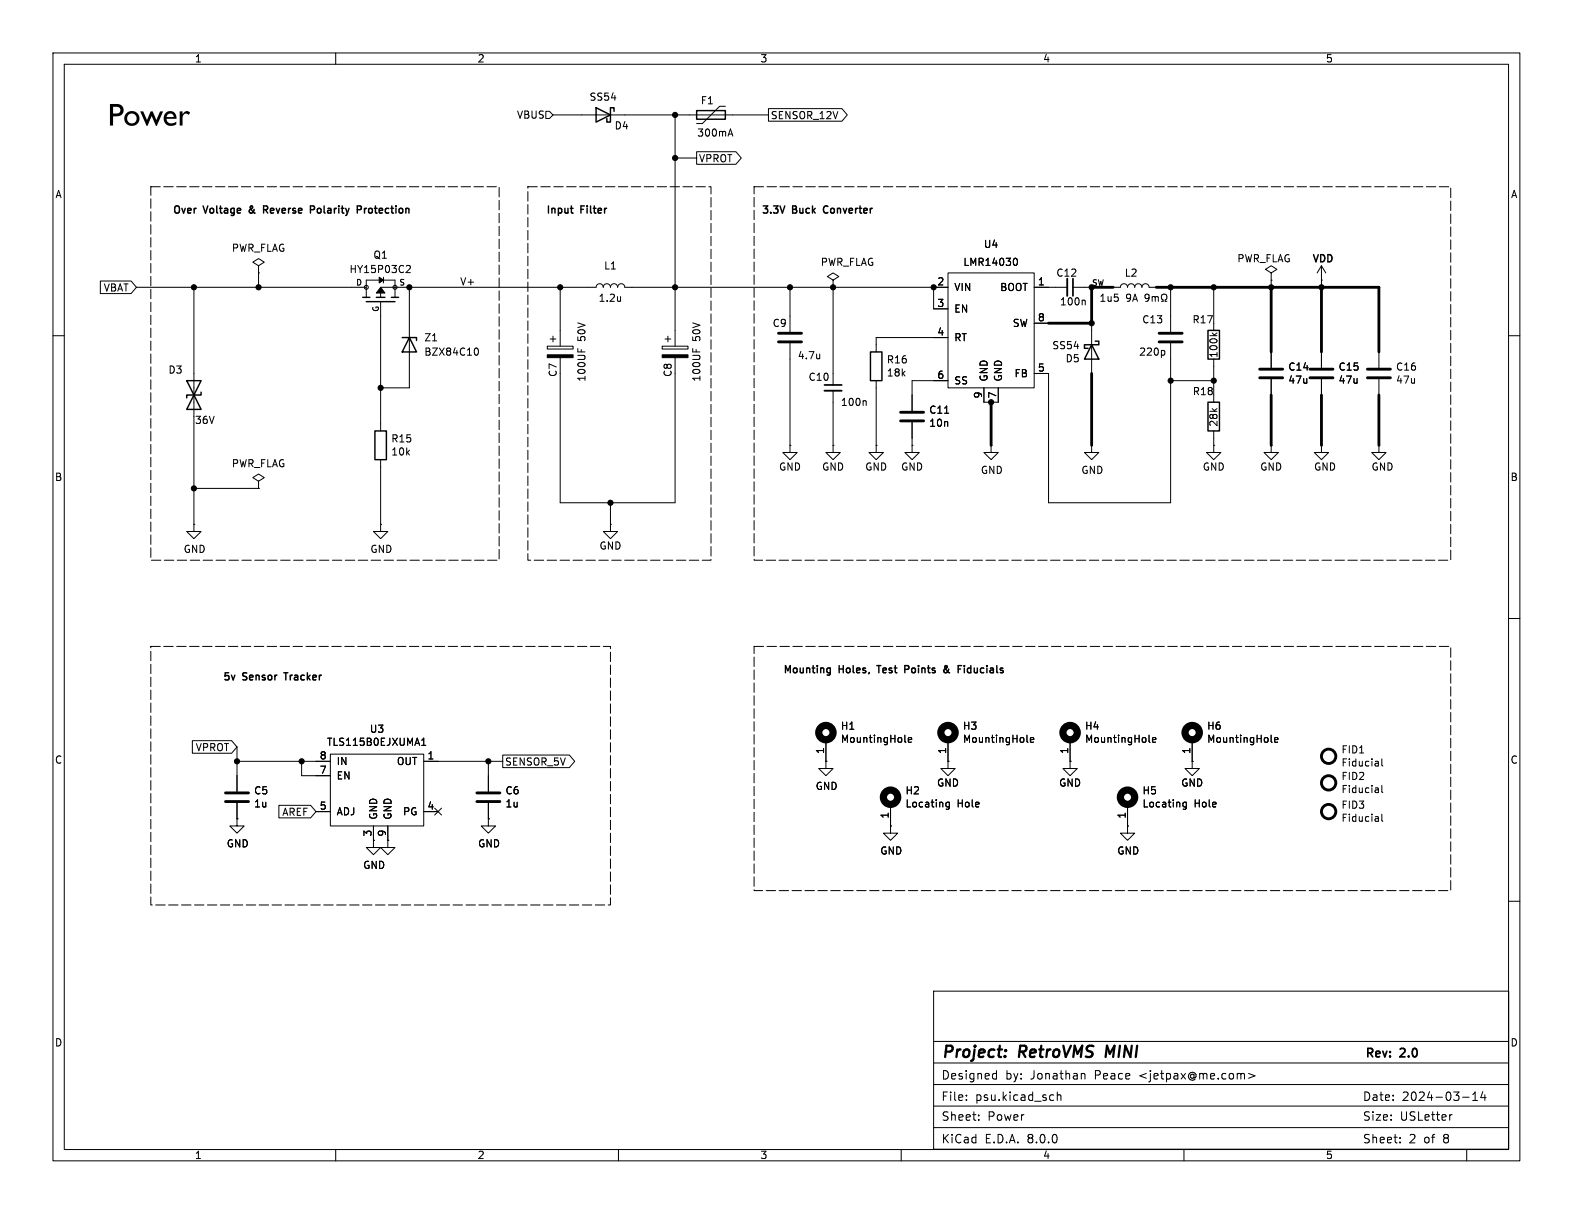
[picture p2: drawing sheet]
<svg xmlns="http://www.w3.org/2000/svg" width="279mm" height="216mm" viewBox="0 0 279 216" stroke-linecap="round" stroke-linejoin="round" font-family="sans-serif">
<g fill="none" stroke="#000" stroke-width=".18">
<path d="M9.4 9.4h259.4v195.9h-259.4zM11.4 11.4h255.4v191.9h-255.4zM59.4 9.4v2M96.5 19.7h.7l.6 .6-.6 .7h-.7zM128.3 18.8h-1l-3.1 3h-1M135.9 19.2h13l.9 1.1-.9 1.1h-13zM97.8 20.3h38.1M119.4 20.3v40.9M119.4 27.9h3.8M123.2 26.8h6.9l1 1.1-1 1.2h-6.9zM128.9 23.7h.6M129.2 22.8l.4 1.3"/>
<path d="M9.4 59.4h2M17.7 49.7h5.5l.9 1.1-.9 1.1h-5.5zM24.1 50.8h40.7M34.3 50.8v41.9M45.7 47l1-.6-1-.7-1 .7 1 .6v1.3M45.7 48.3h.1M45.7 48.3v2.5M64.8 52.6v-3.1h5v3.1M67.3 53.3v22.9M67.8 49v1M72 46.9l.5 .1 .1 .3-.8 .9h.8M72.4 50.8v17.8h-5.1"/>
<path d="M97.3 59.9h1M97.8 59.4v1.1M99.1 50.8v10.4M109.7 52.4v.9M109.7 53.2h.1M117.6 59.9h1M118.1 59.4v1.1M139.7 50.8v7.9M147.3 49.5l1-.6-1-.6-1 .6 1 .6v1.3M147.3 50.8h.1M147.3 50.8v17.3M165.1 50.8v3.8h2.5"/>
<path d="M167.6 48.3h15.3v20.3h-15.3zM167.6 50.8h-57.1a.64 .64 0 0 0-.6-.6 .64 .64 0 0 0-.7 .6 .64 .64 0 0 0-.6-.6 .64 .64 0 0 0-.7 .6 .64 .64 0 0 0-.6-.6 .64 .64 0 0 0-.6 .6 .64 .64 0 0 0-.7-.6 .64 .64 0 0 0-.6 .6h-38.1v1.8M167.6 59.7h-12.7v2.5M179.4 45.7h.1a.68 .68 0 0 1 .4 .6 .68 .68 0 0 1-.4 .6h-.1M182.9 50.8h5.8M182.9 57.2h2.5M189.7 50.8h3.3M191.7 53.1l.2 .2v.6M193 57.2v8.8M196.8 50.8h1.3a.64 .64 0 0 1 .7-.6 .64 .64 0 0 1 .6 .6 .64 .64 0 0 1 .6-.6 .64 .64 0 0 1 .7 .6 .64 .64 0 0 1 .6-.6 .64 .64 0 0 1 .6 .6 .64 .64 0 0 1 .7-.6 .64 .64 0 0 1 .6 .6h1.3M203.2 52.6l-.2 .2-.4-.1-.1-.1 .1-.5 .4-.1 .1 .1a.84 .84 0 0 1-.3 1.2h-.2M203.7 52.4v.9"/>
<path d="M203.7 52.6l.4-.2 .2 .2M204.3 52.6l.2-.2 .3 .1v.8M204.3 52.6v.7M205.4 53.3h.3v-.3a.54 .54 0 0 1-.3-.7 .54 .54 0 0 1 .8-.2 .58 .58 0 0 1-.2 .9v.3h.3M207 50.8v7.9M214.4 58.9l.4 .5M214.6 50.8v7.6M215.2 58.9l-.5 .3M224.8 48.3l1-.7-1-.6-1 .6 1 .7v1.2M224.8 49.5h.1M224.8 49.5v1.3M233.7 49.5h.1"/>
<path d="M233.7 47l-.8 1.3M233.7 47v3.8M233.7 47l.7 1.3M266.8 59.4h2M84.1 61.6l.1-.1a.68 .68 0 0 1 .4 .7 .68 .68 0 0 1-.4 .6l-.1-.1M96.8 61.2h4.5v.5h-4.5zM99.1 63.2v25.7h20.3v-25.7M102.2 61.6v.6M117.1 61.2h4.6v.5h-4.6zM122.5 61.6v.6M139.7 78.7v1.3h1.3l-1.3 1.3-1.3-1.3h1.3M139.7 78.7h.1"/>
<path d="M139.7 60.7v18M145 62.6v.8M145 63.3l-.1 .1M147.3 78.7v1.3h1.3l-1.3 1.3-1.3-1.3h1.3M147.3 78.7h.1M147.3 69.1v9.6M153 70.9l.2 .1v.7M154.9 78.7v1.3h1.3l-1.3 1.3-1.2-1.3h1.2M154.9 78.7h.1M154.9 67.3v11.4M161.3 78.7v1.3h1.3l-1.3 1.3-1.3-1.3h1.3M161.3 78.7h.1"/>
<path d="M161.3 74.7v4M167 73.1h.8M167.6 67.3h-6.3v5.3M174 68.6v2.5h2.5v-2.5M175.3 78.7v1.3h1.2l-1.2 1.3-1.3-1.3h1.3M175.3 78.7h.1M193 78.7v1.3h1.3l-1.3 1.3-1.2-1.3h1.2M193 78.7h.1M205.7 62l.3 .2v.4l-.3 .2M207 60.7v28.2h-21.6v-22.9h-2.5M207 67.3h7.6M214.6 78.7v1.3h1.3l-1.3 1.3-1.2-1.3h1.2"/>
<path d="M214.6 78.7h.1M214.6 63.5v7.6M214.6 76.2v2.5M224.8 78.7v1.3h1.3l-1.3 1.3-1.3-1.3h1.3M224.8 78.7h.1M224.8 62.2v2.8M224.8 67.1v2.8M233.7 78.7v1.3h1.2l-1.2 1.3-1.3-1.3h1.3M233.7 78.7h.1M233.7 62.2v2.8M233.7 67.1v2.8M243.8 78.7v1.3h1.3l-1.3 1.3-1.2-1.3h1.2"/>
<path d="M243.8 78.7h.1M243.8 62.2v2.8M243.8 67.1v2.8M34.3 92.7v1.3h1.3l-1.3 1.3-1.3-1.3h1.3M34.3 92.7h.1M34.3 86.4h11.4M45.7 85.1l1-.6-1-.7-1 .7 1 .6v1.3M45.7 86.4h.1M67.3 92.7v1.3h1.3l-1.3 1.3-1.3-1.3h1.3M67.3 92.7h.1M67.3 81.3v11.4M107.9 92.7v1.3h1.3l-1.3 1.3-1.2-1.3h1.2"/>
<path d="M107.9 92.7h.1M107.9 88.9v3.8M266.8 109.4h2M34 131h7l.9 1.1-.9 1.1h-7zM41.9 132.1v7.9M41.9 134.6h16.5M53.3 134.6v2.6h5.1M58.4 133.4h16.5v12.7h-16.5zM74.6 131.8h.7M74.6 130.9l.3-.4v1.3M74.9 134.6h14M86.4 134.6v5.4"/>
<path d="M88.9 133.5h11.8l.9 1.1-.9 1.1h-11.8zM146 134.6v1.3h1.3l-1.3 1.3-1.2-1.3h1.2M146 134.6h.1M146 130.8v3.8M160 131.1l.2 .2M160.6 130.8l.6-.1v-.2l-.4-.1-.2 .2 .1 .6h.5M167.6 134.6v1.3h1.3l-1.3 1.3-1.2-1.3h1.2M167.6 134.6h.1M167.6 130.8v3.8M181.6 131.1l.2 .2M182.2 130.8l.6-.1-.1-.2-.3-.1-.2 .2 .1 .6h.4M189.2 134.6v1.3h1.3l-1.3 1.3-1.2-1.3h1.2"/>
<path d="M189.2 134.6h.1M189.2 130.8v3.8M203.2 131.1l.2 .2M203.8 130.8l.6-.1-.1-.2-.3-.1-.2 .2 .1 .6h.4M210.8 134.6v1.3h1.3l-1.3 1.3-1.3-1.3h1.3M210.8 134.6h.1M210.8 130.8v3.8M224.8 131.1l.2 .2M225.4 130.8l.6-.1-.1-.2-.3-.1-.2 .2v.6h.5M243.7 134.7l.1 .8M243.7 139.4l.1 .8M243.8 139.6l-.2 .1"/>
<path d="M243.8 135.4l-.2 .1M243.8 134.9l-.2 .1M244.4 138.9v1.1l.1 .2M244.4 134.2v1.1l.1 .2M41.9 144.8v1.3h1.3l-1.3 1.2-1.3-1.2h1.3M41.9 144.8h.1M41.9 142v2.8M49.3 142.4h5.6l1 1.1-1 1.1h-5.6zM55.9 143.5h2.5M66 148.6v1.3h1.3l-1.3 1.2-1.2-1.2h1.2M66 148.6h.1M66 146.1v2.5"/>
<path d="M68.6 148.6v1.3h1.2l-1.2 1.2-1.3-1.2h1.3M68.6 148.6h.1M68.6 146.1v2.5M74.9 143.5h2.6M76.9 142.9l1.2 1.2M78.1 142.9l-1.2 1.2M86.4 144.8v1.3h1.2l-1.2 1.2-1.3-1.2h1.3M86.4 144.8h.1M86.4 142v2.8M157.5 146.1v1.2h1.2l-1.2 1.3-1.3-1.3h1.3M157.5 146.1h.1M157.5 142.2v3.9"/>
<path d="M167.9 141.8v1.1l-.3 .2h-.3M167.9 141.9l-.4-.1-.2 .3 .1 .5h.5M199.4 146.1v1.2h1.3l-1.3 1.3-1.3-1.3h1.3M199.4 146.1h.1M199.4 142.2v3.9M209.8 141.8v1.1l-.3 .2h-.3M209.8 141.9l-.4-.1-.2 .3 .1 .5h.5M243.7 144.4l.1 .8M243.8 140.1l-.2 .1M243.8 145.2h-.2M243.8 144.7h-.2M244.4 144v1.1l.1 .1"/>
<path d="M266.8 159.4h2M165.1 175.3h101.7v27.9h-101.7zM165.1 199.4h101.6M165.1 195.6h101.6M165.1 191.8h101.6M165.1 188h101.6M165.1 184.2h101.6M170.9 194.4v.2M170.9 193.7v.1M173.1 198v.1M173.1 197.2v.1M175.8 189.8l.4 .1"/>
<path d="M176.2 189.3v1.5M176.2 190.7l-.4 .1M186.2 193.6l.1 .1M186.3 194.5l-.1 .1M187 193.1v1.5M187 193.7l.2-.1 .3 .1 .1 .9M191.4 189.8l.4 .1 .1 .1v.8M219.9 189.8l.2 .2v.8M220.8 189.8l1.1 .4-1.1 .5M256.8 197.1l-.3 .1M258.6 194h1.2M260.4 194.6h.9"/>
<path d="M260.4 193.5l.5-.4v1.5M262.2 193l-.3 1.1h.9M262.6 193.6v1M59.4 203.3v2M109.4 203.3v2M159.4 203.3v2M209.4 203.3v2M247.6 201.9v.2M247.6 201.2v.1M259.4 203.3v2"/>
<circle cx="64.8" cy="50.8" r=".36"/>
<circle cx="69.8" cy="50.8" r=".36"/>
</g>
<path d="M177.7 186.7l.1 .1-.1 .1M177.9 185.7v.1l-.1 .1M177.9 185.7l-.2 .1 .1 .1M177.9 185.7l-.1 .2M195.8 184.9l-.3 2" fill="none" stroke="#000" stroke-width=".4"/>
<g fill="none" stroke="#000" stroke-width="1.3">
<circle cx="146" cy="129.5" r="1.27"/>
<circle cx="167.6" cy="129.5" r="1.27"/>
<circle cx="189.2" cy="129.5" r="1.27"/>
<circle cx="210.8" cy="129.5" r="1.27"/>
<circle cx="157.5" cy="141" r="1.27"/>
<circle cx="199.4" cy="141" r="1.27"/>
</g>
<g fill="none" stroke="#000" stroke-width=".25">
<path d="M105.4 19.1l2.5 1.2-2.5 1.3zM108.6 19.7v-.6h-.7v2.5h-.6v-.6M123.2 19.6h5.1v1.5h-5.1zM44.1 37.1v.5M46.9 37.1l.4 .6M47.2 36.5l-.6-.1v1.3M47.2 37l-.6 .1M54.9 36.4h.5l.2 .3-.1 .3-.6 .1M63.2 36.4h.5l.2 .3-.1 .3-.6 .1M64.5 36.8v.9M64.8 36.8l-.3 .3M145.7 36.6l-.1 .4 .1 .5"/>
<path d="M64.1 52.6h1.3M64.8 53.3h5M66.5 52.6h1.6M69.2 52.6h1.3M71.1 59.7h2.6v.5M72.4 59.7l1.3 2.5h-2.6zM213.6 58.4h2v5.1h-2zM33 67.3h2.6l-2.6 5.1h2.6zM35.6 69.3v.6h-2.6v.5M66.3 76.2h2v5.1h-2zM153.9 62.2h2.1v5.1h-2.1zM193 61l1.3 2.5h-2.5z"/>
<path d="M193.7 60.3h.6v.7h-2.5v.6h.6M213.6 71.1h2v5.1h-2zM50.2 119h.7M155 117.7h.8M160.6 117.8l-.6-.1v1.3M160.6 118.3l-.6 .1M167 118.4l.5-.5-.1-.1h-.3a1.21 1.21 0 0 0 .8 1.2M167.7 118.3l-.3 .6-.3 .1-.1-.2M170.5 117.7v.1M170.5 118.1v.9"/>
</g>
<g fill="none" stroke="#000" stroke-width=".51">
<path d="M137.7 58.9h4M205 58.9h4M137.7 60.5h4M159.3 74.4h4M159.3 72.9h4M205 60.5h4M222.8 66.8h4M222.8 65.3h4M231.6 66.8h4.1M231.6 65.3h4.1M241.8 66.8h4.1M241.8 65.3h4.1"/>
<path d="M39.9 141.7h4M39.9 140.2h4M84.3 141.7h4.1M84.3 140.2h4.1"/>
<circle cx="234.9" cy="133.7" r="1.27"/>
<circle cx="234.9" cy="138.4" r="1.27"/>
<circle cx="234.9" cy="143.5" r="1.27"/>
</g>
<path d="M188.7 49.3v3M145.8 69.1h3" fill="none" stroke="#000" stroke-width=".33"/>
<path d="M189.7 49.3v3M145.8 68.1h3" fill="none" stroke="#000" stroke-width=".3"/>
<g fill="#000" stroke="#000" stroke-width=".18">
<path d="M67.3 50.8l.8 1h-1.6zM67.1 49l.7 .5-.7 .5zM96.8 62.7h4.5v.5h-4.5zM117.1 62.7h4.6v.5h-4.6z"/>
<circle cx="119.4" cy="27.9" r=".46"/>
<circle cx="119.4" cy="20.3" r=".46"/>
<circle cx="34.3" cy="50.8" r=".46"/>
<circle cx="45.7" cy="50.8" r=".46"/>
<circle cx="72.4" cy="50.8" r=".46"/>
<circle cx="99.1" cy="50.8" r=".46"/>
<circle cx="119.4" cy="50.8" r=".46"/>
<circle cx="139.7" cy="50.8" r=".46"/>
<circle cx="147.3" cy="50.8" r=".46"/>
<circle cx="165.1" cy="50.8" r=".46"/>
<circle cx="193" cy="50.8" r=".46"/>
<circle cx="193" cy="57.2" r=".46"/>
<circle cx="207" cy="50.8" r=".46"/>
<circle cx="214.6" cy="50.8" r=".46"/>
<circle cx="224.8" cy="50.8" r=".46"/>
<circle cx="233.7" cy="50.8" r=".46"/>
<circle cx="67.3" cy="68.6" r=".46"/>
<circle cx="175.3" cy="71.1" r=".46"/>
<circle cx="207" cy="67.3" r=".46"/>
<circle cx="214.6" cy="67.3" r=".46"/>
<circle cx="34.3" cy="86.4" r=".46"/>
<circle cx="107.9" cy="88.9" r=".46"/>
<circle cx="41.9" cy="134.6" r=".46"/>
<circle cx="53.3" cy="134.6" r=".46"/>
<circle cx="86.4" cy="134.6" r=".46"/>
</g>
<path d="M26.7 33h61.6v66.1h-61.6zM93.3 33h32.4v66.1h-32.4zM133.3 33h123.2v66.1h-123.2zM26.7 114.3h81.2v45.7h-81.2zM133.3 114.3h123.2v43.2h-123.2z" fill="none" stroke="#000" stroke-width=".18" stroke-dasharray="1.7 .6"/>
<path d="M196.8 50.8h-3.8v6.4h-7.6M204.5 50.8h39.3v11.4M224.8 50.8v11.4M233.7 50.8v11.4M175.3 71.1v7.6M193 66v12.7M224.8 69.9v8.8M233.7 69.9v8.8M243.8 69.9v8.8" fill="none" stroke="#000" stroke-width=".5"/>
<text font-size="5.6" x="19" y="22.9">Power</text>
<g font-size="2.8">
<text x="166.4" y="187.6">Project:</text>
<text x="180.2" y="187.6">RetroVMS</text>
<text x="196.4" y="187.6">MINI</text>
</g>
<g font-size="2.1">
<text x="166.4" y="191.1">Designed</text>
<text x="177.8" y="191.1">by:</text>
<text x="182.3" y="191.1">Jonathan</text>
<text x="193.7" y="191.1">Peace</text>
<text x="201.7" y="191.1">&lt;jetpax@me.com&gt;</text>
<text x="241.3" y="187.4">Rev:</text>
<text x="247.7" y="187.4">2.0</text>
<text x="166.4" y="194.9">File:</text>
<text x="172.5" y="194.9">psu.kicad_sch</text>
<text x="240.9" y="194.9">Date:</text>
<text x="247.9" y="194.9">2024-03-14</text>
<text x="166.4" y="202.4">KiCad</text>
<text x="166.4" y="198.4">Sheet:</text>
<text x="174.1" y="202.4">E.D.A.</text>
<text x="174.6" y="198.4">Power</text>
<text x="181.7" y="202.4">8.0.0</text>
<text x="240.9" y="198.4">Size:</text>
<text x="240.9" y="202.4">Sheet:</text>
<text x="247.6" y="198.4">USLetter</text>
<text x="249.1" y="202.4">2</text>
<text x="251.9" y="202.4">of</text>
<text x="255.4" y="202.4">8</text>
</g>
<g font-size="1.8">
<text x="34.4" y="11.2">1</text>
<text x="84.4" y="11.2">2</text>
<text x="134.4" y="11.2">3</text>
<text x="184.4" y="11.2">4</text>
<text x="234.4" y="11.2">5</text>
<text x="91.3" y="21.2">VBUS</text>
<text x="104.1" y="18">SS54</text>
<text x="108.6" y="23.1">D4</text>
<text x="123.8" y="18.6">F1</text>
<text x="136.2" y="21.3">SENSOR_12V</text>
<text x="123.2" y="24.4">300mA</text>
<text x="123.5" y="28.9">VPROT</text>
<text x="9.7" y="35.2">A</text>
<text x="267.1" y="35.2">A</text>
<text x="30.5" y="37.9">Over</text>
<text x="36.1" y="37.9">Voltage</text>
<text x="44.6" y="37.9">&amp;</text>
<text x="47.7" y="37.9">Reverse</text>
<text x="56.5" y="37.9">Polarity</text>
<text x="65.3" y="37.9">Protection</text>
<text x="96.5" y="37.9">Input</text>
<text x="102.8" y="37.9">Filter</text>
<text x="134.6" y="37.9">3.3V</text>
<text x="140.2" y="37.9">Buck</text>
<text x="146.2" y="37.9">Converter</text>
<text x="40.9" y="44.7">PWR_FLAG</text>
<text x="65.9" y="45.9">Q1</text>
<text x="106.7" y="47.9">L1</text>
<text x="145" y="47.2">PWR_FLAG</text>
<text x="170.3" y="47.2">LMR14030</text>
<text x="173.9" y="44">U4</text>
<text x="218.7" y="46.6">PWR_FLAG</text>
<text x="231.9" y="46.7">VDD</text>
<text x="18.2" y="51.8">VBAT</text>
<text x="61.7" y="48.5">HY15P03C2</text>
<text x="81.3" y="50.5">V+</text>
<text x="105.8" y="53.6">1.2u</text>
<text x="165.7" y="50.5">2</text>
<text x="168.7" y="51.7">VIN</text>
<text x="176.8" y="51.7">BOOT</text>
<text x="183.4" y="50.5">1</text>
<text x="186.7" y="49.1">C12</text>
<text x="194.5" y="53.6">1u5</text>
<text x="198.8" y="49.1">L2</text>
<text x="199.3" y="53.6">9A</text>
<text x="136.5" y="58">C9</text>
<text x="165.7" y="54.4">3</text>
<text x="165.7" y="59.4">4</text>
<text x="168.7" y="55.5">EN</text>
<text x="179" y="58">SW</text>
<text x="183.4" y="56.9">8</text>
<text x="187.3" y="54.2">100n</text>
<text x="201.9" y="57.4">C13</text>
<text x="210.8" y="57.4">R17</text>
<text x="74.9" y="60.6">Z1</text>
<text x="74.9" y="63.1">BZX84C10</text>
<text x="103.7" y="60.4" transform="rotate(-90 103.7 60.4)">50V</text>
<text x="124.1" y="60.4" transform="rotate(-90 124.1 60.4)">50V</text>
<text x="141" y="63.7">4.7u</text>
<text x="156.7" y="64.5">R16</text>
<text x="168.7" y="60.6">RT</text>
<text x="183.4" y="65.8">5</text>
<text x="186" y="62">SS54</text>
<text x="188.3" y="64.3">D5</text>
<text x="201.3" y="63.1">220p</text>
<text x="215.5" y="63.4" transform="rotate(-90 215.5 63.4)">100k</text>
<text x="227.7" y="65.7">C14</text>
<text x="236.6" y="65.7">C15</text>
<text x="246.8" y="65.7">C16</text>
<text x="29.7" y="66.3">D3</text>
<text x="98.7" y="66.7" transform="rotate(-90 98.7 66.7)">C7</text>
<text x="103.7" y="67.6" transform="rotate(-90 103.7 67.6)">100UF</text>
<text x="119" y="66.7" transform="rotate(-90 119 66.7)">C8</text>
<text x="124.1" y="67.6" transform="rotate(-90 124.1 67.6)">100UF</text>
<text x="142.9" y="67.5">C10</text>
<text x="148.6" y="72">100n</text>
<text x="156.7" y="66.8">18k</text>
<text x="165.7" y="67.1">6</text>
<text x="168.7" y="68.2">SS</text>
<text x="173.7" y="70.6" transform="rotate(-90 173.7 70.6)">9</text>
<text x="174.9" y="67.6" transform="rotate(-90 174.9 67.6)">GND</text>
<text x="176.3" y="70.6" transform="rotate(-90 176.3 70.6)">7</text>
<text x="177.4" y="67.6" transform="rotate(-90 177.4 67.6)">GND</text>
<text x="179.3" y="66.9">FB</text>
<text x="210.8" y="70.1">R18</text>
<text x="227.7" y="68">47u</text>
<text x="236.6" y="68">47u</text>
<text x="246.8" y="68">47u</text>
<text x="34.4" y="75.2">36V</text>
<text x="164.2" y="73.4">C11</text>
<text x="164.2" y="75.7">10n</text>
<text x="215.5" y="75.6" transform="rotate(-90 215.5 75.6)">28k</text>
<text x="40.9" y="82.8">PWR_FLAG</text>
<text x="69.1" y="80.7">10k</text>
<text x="69.1" y="78.4">R15</text>
<text x="137.7" y="83.4">GND</text>
<text x="145.3" y="83.4">GND</text>
<text x="152.9" y="83.4">GND</text>
<text x="159.3" y="83.4">GND</text>
<text x="173.4" y="84">GND</text>
<text x="191.1" y="84">GND</text>
<text x="212.6" y="83.4">GND</text>
<text x="222.8" y="83.4">GND</text>
<text x="232.3" y="83.4">GND</text>
<text x="242.4" y="83.4">GND</text>
<text x="9.6" y="85.2">B</text>
<text x="267" y="85.2">B</text>
<text x="32.4" y="98">GND</text>
<text x="65.4" y="98">GND</text>
<text x="105.9" y="97.4">GND</text>
<text x="138.4" y="119.1">Mounting</text>
<text x="148.4" y="119.1">Holes,</text>
<text x="155.8" y="119.1">Test</text>
<text x="161.1" y="119.1">Points</text>
<text x="168.5" y="119.1">&amp;</text>
<text x="171.5" y="119.1">Fiducials</text>
<text x="39.4" y="120.4">5v</text>
<text x="43" y="120.4">Sensor</text>
<text x="50.9" y="120.4">Tracker</text>
<text x="65.3" y="129.8">U3</text>
<text x="148.6" y="129.2">H1</text>
<text x="148.6" y="131.5">MountingHole</text>
<text x="170.2" y="129.2">H3</text>
<text x="170.2" y="131.5">MountingHole</text>
<text x="191.8" y="129.2">H4</text>
<text x="191.8" y="131.5">MountingHole</text>
<text x="213.4" y="129.2">H6</text>
<text x="213.4" y="131.5">MountingHole</text>
<text x="9.6" y="135.2">C</text>
<text x="34.5" y="133">VPROT</text>
<text x="56.4" y="136.9">7</text>
<text x="56.4" y="134.4">8</text>
<text x="57.7" y="132.1">TLS115B0EJXUMA1</text>
<text x="59.4" y="135.5">IN</text>
<text x="70.1" y="135.5">OUT</text>
<text x="75.5" y="134.4">1</text>
<text x="89.2" y="135.6">SENSOR_5V</text>
<text x="145.8" y="133.4" transform="rotate(-90 145.8 133.4)">1</text>
<text x="167.4" y="133.4" transform="rotate(-90 167.4 133.4)">1</text>
<text x="189" y="133.4" transform="rotate(-90 189 133.4)">1</text>
<text x="210.6" y="133.4" transform="rotate(-90 210.6 133.4)">1</text>
<text x="237.1" y="133.4">FID1</text>
<text x="237.1" y="135.7">Fiducial</text>
<text x="267" y="135.2">C</text>
<text x="44.8" y="140.7">C5</text>
<text x="44.8" y="143">1u</text>
<text x="56.4" y="143.3">5</text>
<text x="59.4" y="138">EN</text>
<text x="75.5" y="143.3">4</text>
<text x="89.3" y="140.7">C6</text>
<text x="89.3" y="143">1u</text>
<text x="144.1" y="139.9">GND</text>
<text x="160" y="143">Locating</text>
<text x="160" y="140.7">H2</text>
<text x="165.6" y="139.3">GND</text>
<text x="169.2" y="143">Hole</text>
<text x="187.2" y="139.3">GND</text>
<text x="201.9" y="143">Locating</text>
<text x="201.9" y="140.7">H5</text>
<text x="208.8" y="139.3">GND</text>
<text x="211.2" y="143">Hole</text>
<text x="237.1" y="138.1">FID2</text>
<text x="237.1" y="143.2">FID3</text>
<text x="237.1" y="140.4">Fiducial</text>
<text x="49.8" y="144.5">AREF</text>
<text x="59.4" y="144.4">ADJ</text>
<text x="65.8" y="148" transform="rotate(-90 65.8 148)">3</text>
<text x="66.9" y="145" transform="rotate(-90 66.9 145)">GND</text>
<text x="68.3" y="148" transform="rotate(-90 68.3 148)">9</text>
<text x="69.4" y="145" transform="rotate(-90 69.4 145)">GND</text>
<text x="71.2" y="144.4">PG</text>
<text x="157.2" y="144.9" transform="rotate(-90 157.2 144.9)">1</text>
<text x="199.1" y="144.9" transform="rotate(-90 199.1 144.9)">1</text>
<text x="237.1" y="145.5">Fiducial</text>
<text x="40" y="150">GND</text>
<text x="64.1" y="153.8">GND</text>
<text x="84.5" y="150">GND</text>
<text x="155.6" y="151.3">GND</text>
<text x="197.5" y="151.3">GND</text>
<text x="9.6" y="185.2">D</text>
<text x="267" y="185.2">D</text>
<text x="34.4" y="205.1">1</text>
<text x="84.4" y="205.1">2</text>
<text x="134.4" y="205.1">3</text>
<text x="184.4" y="205.1">4</text>
<text x="234.4" y="205.1">5</text>
</g>
<g font-size="1.4">
<text x="62.9" y="50.5">D</text>
<text x="70.5" y="50.5">S</text>
<text x="193" y="50.6">SW</text>
<text x="67.1" y="55.2" transform="rotate(-90 67.1 55.2)">G</text>
</g>
</svg>
